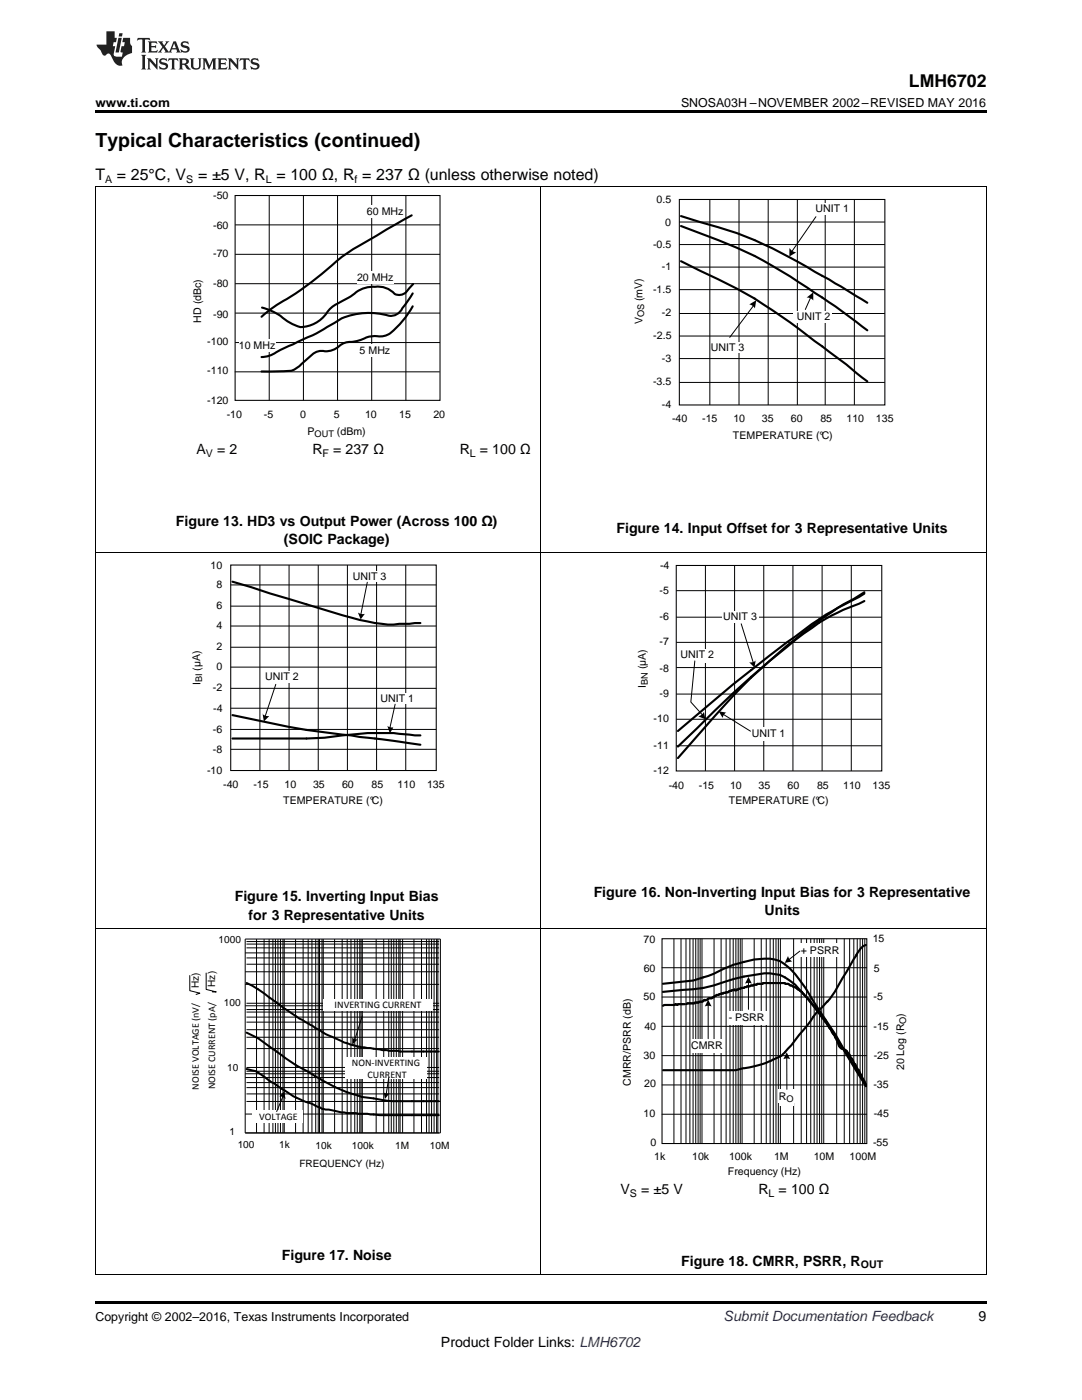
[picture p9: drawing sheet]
<svg xmlns="http://www.w3.org/2000/svg" width="216mm" height="279mm" viewBox="0 0 216 279" stroke-linecap="round" stroke-linejoin="round" font-family="sans-serif">
<path d="M19 259.7h177.8v.5h-177.8z" fill="#000"/>
<g fill="none" stroke="#000" stroke-width=".2">
<path d="M19.1 185.3v69.1M107.9 185.3v69.1M132.1 193.1h40.8M132.1 199h40.8M134.5 187.3v40.9M135.9 187.3v40.9M136.9 187.3v40.9M137.7 187.3v40.9M138.3 187.3v40.9M138.8 187.3v40.9M139.3 187.3v40.9M139.7 187.3v40.9"/>
<path d="M140.1 187.3v40.9M142.5 187.3v40.9M143.9 187.3v40.9M144.9 187.3v40.9M145.7 187.3v40.9M146.3 187.3v40.9M146.8 187.3v40.9M147.3 187.3v40.9M147.7 187.3v40.9M148.1 187.3v40.9M150.5 187.3v40.9M151.9 187.3v40.9"/>
<path d="M152.9 187.3v40.9M153.7 187.3v40.9M154.3 187.3v40.9M154.8 187.3v40.9M155.3 187.3v40.9M155.7 187.3v40.9M158.4 187.3v40.9M159.9 187.3v40.9M160.9 187.3v40.9M161.8 187.3v40.9M162.5 187.3v40.9M163 187.3v40.9"/>
<path d="M163.5 187.3v40.9M164 187.3v40.9M164.4 187.3v40.9M166.9 187.3v40.9M168.5 187.3v40.9M169.5 187.3v40.9M170.4 187.3v40.9M171.1 187.3v40.9M171.6 187.3v40.9M172.1 187.3v40.9M172.6 187.3v40.9M196.8 185.3v69.1"/>
<path d="M132.1 204.8h40.8M132.1 210.7h40.8M132.1 216.5h40.8M132.1 222.4h40.8M19 254.3h177.8"/>
</g>
<g fill="none" stroke="#000" stroke-width=".42">
<path d="M132.3 196.3l6-.6a23.8 23.8 0 0 0 6.1-2.3 23.1 23.1 0 0 1 9.2-2.1 5.6 5.6 0 0 1 4 2 33.8 33.8 0 0 1 5.1 7.1l4.1 6.2 6 10M140.2 199.9l-1.6 .2-.1 .1h-1.4l-.1 .2M140.2 199.8h.2M140.7 199.6l-.3 .1M140.7 199.7h.2M142.4 199.1h-.3l-.1 .1h-.7l-.3 .4h-.1M142.7 198.8l-.3 .2M143.1 198.5l-.4 .2M144.1 198.2l-1 .4M145 198l-.9 .3M145.4 197.9l-.4 .1M145.7 197.8l-.3 .1"/>
<path d="M145.7 197.7h.2M146.6 197.4l-.2 .2h-.4l-.1 .2M146.6 197.6h.3l.5-.3h.4l.1-.1h.5l.6-.4 2-.3 .1-.1h1l.1-.2h4.4l.1 .2h.6l.2 .1a8.7 8.7 0 0 1 3.7 2.8l1.4 1.6 .5 .8 .2 .2 .8 1.3 .8 .8 2 3.5a2.45 2.45 0 0 0 .8 1.7l.2 .1a1.4 1.4 0 0 1 1.4 1l2 3.2 1.2 2.3 .3 1-2.1-3.3a84.9 84.9 0 0 0-12-17 8 8 0 0 0-5.1-2.3 35.6 35.6 0 0 0-11.2 2.5l-2 .5-2.1 .2-6 .6M136.7 200.4h-1.4l-.1 .2-.5-.2-.1 .2h-2l-.3 .1"/>
</g>
<path d="M132.1 187.3h40.9v40.9h-40.9z" fill="none" stroke="#000" stroke-width=".21"/>
<path d="M159.8 188.3h7.8v2.7h-7.8z" fill-rule="evenodd" fill="#fff"/>
<path d="M159.6 189.8l-2.2 1.7" fill="none" stroke="#000" stroke-width=".2"/>
<path d="M157.2 190.8a1.53 1.53 0 0 0 .9 1.1l-1.5 .3z" fill-rule="evenodd" fill="#000"/>
<path d="M145.4 201.7h7.5v2.7h-7.5z" fill-rule="evenodd" fill="#fff"/>
<path d="M149.3 196v5.4" fill="none" stroke="#000" stroke-width=".2"/>
<path d="M149.3 194.9l.7 1.4a1.53 1.53 0 0 0-1.3 0z" fill-rule="evenodd" fill="#000"/>
<g fill="#fff">
<path d="M155.4 217.4h3.6v2.6h-3.6z" fill-rule="evenodd"/>
<path d="M155.4 217.5h2.9v3.1h-2.9z" fill-rule="evenodd"/>
</g>
<path d="M157 211.1v6.3" fill="none" stroke="#000" stroke-width=".2"/>
<path d="M157 210l.7 1.4a1.53 1.53 0 0 0-1.4 0z" fill-rule="evenodd" fill="#000"/>
<path d="M137.9 207.4h6.6v2.7h-6.6z" fill-rule="evenodd" fill="#fff"/>
<g fill="none" stroke="#000" stroke-width=".2">
<path d="M48.9 187.4h39v38.7h-39zM48.9 196.5h38.7M48.9 193.9h38.7M48.9 190.2h38.7M49.2 192.4h38.4M49.2 191.2h38.4M49.2 189.2h38.4M49.2 188.4h38.4M49.2 187.9h38.4M51.2 187.4v38.7M52.7 187.4v38.7M53.7 187.4v38.7"/>
<path d="M54.5 187.4v38.7M55 187.4v38.7M55.5 187.4v38.7M56 187.4v38.7M56.5 187.4v38.7M56.7 187.4v38.7M59 187.4v38.7M60.5 187.4v38.7M61.5 187.4v38.7M62.2 187.4v38.7M63 187.4v38.7M63.5 187.4v38.7"/>
<path d="M63.8 187.4v38.7M64.3 187.4v38.7M64.5 187.4v38.7M66.8 187.4v38.7M68.3 187.4v38.7M69.3 187.4v38.7M70 187.4v38.7M70.8 187.4v38.7M71.3 187.4v38.7M71.8 187.4v38.7M72 187.4v38.7M72.3 187.4v38.7"/>
<path d="M75.1 187.4v38.7M76.6 187.4v38.7M77.6 187.4v38.7M78.1 187.4v38.7M78.6 187.4v38.7M79.1 187.4v38.7M79.6 187.4v38.7M79.8 187.4v38.7M80.3 187.4v38.7M82.6 187.4v38.7M84.1 187.4v38.7M85.1 187.4v38.7"/>
<path d="M85.6 187.4v38.7M86.1 187.4v38.7M86.6 187.4v38.7M87.1 187.4v38.7M87.4 187.4v38.7M48.9 215h38.7M48.9 214.3h38.7M48.9 200.7h38.7M49.2 219.8h38.7M49.2 218.3h38.4M49.2 217.1h38.4M49.2 216.1h38.4"/>
<path d="M49.2 213.8h38.4M49.2 213h38.4M49.2 209.3h38.4M49.2 207h38.4M49.2 205.5h38.4M49.2 204h38.4M49.2 203h38.4M49.2 202h38.4M49.2 201.5h38.4M49.2 200.2h38.4M141.3 200.5v6.8M48.9 222.3h38.7"/>
</g>
<path d="M141.3 199.5l.7 1.4a1.53 1.53 0 0 0-1.4 0z" fill-rule="evenodd" fill="#000"/>
<path d="M165.1 199.8l-2.4 2.6-1.6 2.3-3.9 4.6a6 6 0 0 1-2.9 2.2M171 190.5l-4.4 7.4-1.5 2M172.8 188.6a2.45 2.45 0 0 0-1.7 1.6l-.3 .5M148.3 213.2l-1.5 .4h-14.5M154.2 211.5a16 16 0 0 1-5.8 1.7" fill="none" stroke="#000" stroke-width=".42"/>
<path d="M49.2 196.2a36.4 36.4 0 0 1 6 3.9l1.4 1.1 3.2 2.1 3 1.8 1 .4 1.2 .9 3.1 1.4a11.8 11.8 0 0 0 3.7 1.1l.2 .1 1.9 .2 2.4 .4 3.2 .1 .1 .2h8M49.2 213.3a5.9 5.9 0 0 1 3.5 1.6l1.1 .8 3.1 2a17.9 17.9 0 0 0 5.4 2.6 8.2 8.2 0 0 0 4 1.3l2.9 .5 4.1 .2 2.5 .3h11.8M49.2 206.1l2.3 1.1 3.7 2.7a35.8 35.8 0 0 0 6.3 4 34.9 34.9 0 0 0 10.8 5l5.8 .9h9.5" fill="none" stroke="#000" stroke-width=".4"/>
<g fill="#fff">
<path d="M64.5 199.5h21.9v2.2h-21.9z" fill-rule="evenodd"/>
<path d="M50.4 221.6h10.1v2.5h-10.1z" fill-rule="evenodd"/>
<path d="M68.8 211h16.3v4.3h-16.3z" fill-rule="evenodd"/>
</g>
<g fill="none" stroke="#000" stroke-width=".2">
<path d="M19.1 110.3v75M51.9 112.8v41M57.7 112.8v41M63.5 112.8v41M69.3 112.8v41M75.1 112.8v41M81 112.8v41M107.9 110.3v75M196.8 110.3v75M19 185.2h177.8M37.9 194.7v3l2 .5-.8 .3M41.1 194.2v3.3l2 .5h-.7"/>
<path d="M56.5 218.8l-1.3 3M72.3 202.7l-1.5 4.8M77.6 215l-.5 3.3"/>
</g>
<g fill="#000">
<path d="M55.7 218.8l1-1 .2 1.5a1.45 1.45 0 0 0-1.2-.5z" fill-rule="evenodd"/>
<path d="M70.2 207a1.45 1.45 0 0 0 1.2 .4l-1.1 1.1v-1.5z" fill-rule="evenodd"/>
<path d="M76.5 218a1.3 1.3 0 0 0 1.3 .1l-1 1.2z" fill-rule="evenodd"/>
</g>
<path d="M46 112.8h41v41h-41z" fill="none" stroke="#000" stroke-width=".21"/>
<g fill="#fff">
<path d="M75.9 138.4h6.9v2.1h-6.9z" fill-rule="evenodd"/>
<path d="M70.4 114.1h6.9v2.1h-6.9z" fill-rule="evenodd"/>
<path d="M52.9 133.9h6.9v2.4h-6.9z" fill-rule="evenodd"/>
</g>
<g fill="none" stroke="#000" stroke-width=".2">
<path d="M46 116.7h41M73.3 116.2l-1.3 6.6M134.9 117.9h41M140.8 112.9v41M146.6 112.9v41M152.4 112.9v41M158.2 112.9v41M164 112.9v41M169.9 112.9v41M46 137.4h41M46 133.1h41M46 129.2h41"/>
<path d="M46 124.9h41M46 121h41M55 136.6l-2.1 6.3M134.9 138.5h41M134.9 133.2h41M134.9 128.2h41M134.9 123.2h41M46 149.5h41M46 145.6h41M46 141.3h41M78.8 140.5l-1 4.8M134.9 148.8h41"/>
<path d="M134.9 143.5h41"/>
</g>
<g fill="#000">
<path d="M71.5 122.3a1.52 1.52 0 0 0 1.3 .2l-.8 1.1z" fill-rule="evenodd"/>
<path d="M52.4 142.4l-.1 .1a1.71 1.71 0 0 0 1.4 .4l-1 1.1z" fill-rule="evenodd"/>
<path d="M77.3 144.8v.1a1.53 1.53 0 0 0 1.3 .2l-.8 1.3z" fill-rule="evenodd"/>
</g>
<path d="M46.4 116.1l14.8 4.5a111.2 111.2 0 0 0 12.2 3.4l1.4 .3a12.8 12.8 0 0 0 4.8 .2l4.3-.2M46.4 142.7a158 158 0 0 0 23.7 4.1l13.8 1.8M83.9 146.8h-1.1a60.1 60.1 0 0 0-18.1 .4l-3.5 .2h-14.8" fill="none" stroke="#000" stroke-width=".42"/>
<path d="M134.9 112.9h41v41h-41z" fill="none" stroke="#000" stroke-width=".21"/>
<g fill="#fff">
<path d="M150 145.4h6.9v2.1h-6.9z" fill-rule="evenodd"/>
<path d="M150 145.1h6.6v2.7h-6.6z" fill-rule="evenodd"/>
<path d="M144.2 121.8h7.1v2.4h-7.1z" fill-rule="evenodd"/>
<path d="M144.2 121.8h6.9v2.4h-6.9z" fill-rule="evenodd"/>
<path d="M135.7 129.8h6.9v2.1h-6.9z" fill-rule="evenodd"/>
<path d="M135.7 129.5h6.9v2.7h-6.9z" fill-rule="evenodd"/>
</g>
<g fill="none" stroke="#000" stroke-width=".2">
<path d="M19.1 37.3v73.1M107.9 37.3v73.1M141.6 39.8v41M147.5 39.8v41M153.3 39.8v41M159.1 39.8v41M164.7 39.8v41M170.5 39.8v41M196.8 37.3v73.1M135.6 57.8h41M135.6 53.3h41M135.6 48.8h41"/>
<path d="M135.6 44.3h41M135.6 76.3h41M135.6 71.6h41M135.6 67.1h41M135.6 62.6h41M19 110.3h177.8M138.6 131.9l-.8 8.2 2.4 2.7M147.9 124.5l2.4 7.7M144.2 142.5l5.6 3.4"/>
</g>
<g fill="#000">
<path d="M149.5 132.2h.1a1.53 1.53 0 0 0 1.3-.4l-.1-.2-.3 1.6z" fill-rule="evenodd"/>
<path d="M139.4 142.9a1.53 1.53 0 0 0 1-.8l.4 1.4z" fill-rule="evenodd"/>
<path d="M143.4 142l1.5 .2a1.53 1.53 0 0 0-.7 1.1z" fill-rule="evenodd"/>
</g>
<path d="M172.5 118.2l-2.2 1.3a80.4 80.4 0 0 0-13.3 9.4 117.5 117.5 0 0 0-14.4 14l-7.3 8.4M172.5 120l-1.1 .5a37.7 37.7 0 0 0-11 5.9l-1.6 1.3a211.1 211.1 0 0 0-19.9 17.8l-3.6 3.5M172.5 118.5l-1.1 .6a64.6 64.6 0 0 0-12.6 7.9l-1.8 1.2a431.3 431.3 0 0 0-21.7 17.7" fill="none" stroke="#000" stroke-width=".42"/>
<path d="M135.6 39.8h41v41h-41z" fill="none" stroke="#000" stroke-width=".21"/>
<g fill="#fff">
<path d="M162.8 40.6h6.9v2.4h-6.9z" fill-rule="evenodd"/>
<path d="M141.9 68.4h6.9v2.1h-6.9z" fill-rule="evenodd"/>
<path d="M158.3 62h7.7v2.4h-7.7z" fill-rule="evenodd"/>
</g>
<g fill="none" stroke="#000" stroke-width=".2">
<path d="M53.7 39v40.9M60.5 39v40.9M67.4 39v40.9M74.2 39v40.9M81 39v40.9M46.9 56.6h40.9M46.9 50.8h40.9M46.9 44.9h40.9M161.7 59.4l-1 2.4M162.8 43.3l-4.8 6.8M46.9 74.2h40.8M46.9 68.4h40.9"/>
<path d="M46.9 62.5h40.9M150.4 61l-4.8 6.3"/>
</g>
<g fill="#000">
<path d="M149.5 60.8l1.4-.9-.3 1.7a1.53 1.53 0 0 0-1.1-.8z" fill-rule="evenodd"/>
<path d="M157.5 49.6l.1-.1a1.78 1.78 0 0 0 1.2 .9l-1.3 .8z" fill-rule="evenodd"/>
<path d="M161 59.4l1.3-1.1v1.7a1.53 1.53 0 0 0-1.3-.6z" fill-rule="evenodd"/>
</g>
<path d="M135.9 43.1l3.7 1.2a81 81 0 0 1 23 9.9l2.8 1.6 7.7 4.6M135.9 45.1a98.9 98.9 0 0 1 18.2 8 180.9 180.9 0 0 1 19 12.8M135.9 52.1l3.7 1.9a102.2 102.2 0 0 1 23 14.1l6.3 4.6 4.2 3.4" fill="none" stroke="#000" stroke-width=".42"/>
<path d="M46.9 39h40.9v40.9h-40.9z" fill="none" stroke="#000" stroke-width=".21"/>
<g fill="#fff">
<path d="M73.2 41.2h7.6v2.1h-7.6z" fill-rule="evenodd"/>
<path d="M73.2 41h7.3v2.5h-7.3z" fill-rule="evenodd"/>
<path d="M71.8 68.9h6.1v2.1h-6.1z" fill-rule="evenodd"/>
<path d="M71.8 68.7h6.1v2.5h-6.1z" fill-rule="evenodd"/>
<path d="M47.6 68h7.4v2h-7.4z" fill-rule="evenodd"/>
<path d="M47.6 67.7h7.3v2.6h-7.3z" fill-rule="evenodd"/>
<path d="M71.2 54.4h7.4v2.1h-7.4z" fill-rule="evenodd"/>
<path d="M71.2 54.2h7.3v2.5h-7.3z" fill-rule="evenodd"/>
</g>
<path d="M82.1 43l-10.4 6a32.5 32.5 0 0 0-6.9 5.2 68 68 0 0 1-10.2 7.1l-2.4 1.9M82.3 58.6l-2 2.9a2.62 2.62 0 0 1-3.6 1.3 13.3 13.3 0 0 0-10.9 2.2 71.2 71.2 0 0 1-9 4.4 12 12 0 0 1-4.1 1.8l-.5 .1M82.4 56.7l-.8 1a1.98 1.98 0 0 1-3.3 .5 5 5 0 0 0-4.1-1 6.9 6.9 0 0 0-4.3 2l-1.3 .7a7.8 7.8 0 0 0-3.9 3.2 6.6 6.6 0 0 1-4.8 2.2 11.9 11.9 0 0 1-4.4-2.6l-1.6-.7-1.6-.6M82.3 61.1a17.4 17.4 0 0 1-4.9 5.7 5.5 5.5 0 0 1-3 .3l-.9 .1a10.6 10.6 0 0 1-4.5 1.1l-.9 .4a4.6 4.6 0 0 1-4.2 1.3l-1.2 .5-3.3 2.8a3.7 3.7 0 0 1-2.7 .8h-4.5" fill="none" stroke="#000" stroke-width=".42"/>
<path d="M19 37.2h177.8" fill="none" stroke="#000" stroke-width=".2"/>
<path d="M19 22h177.8v.5h-177.8z" fill="#000"/>
<g fill="#231f20">
<path d="M27.5 7.6l-.1 .5 .4-.2h.6v.1v2.1l-.2 .4h1l-.3-.4v-2.1l.1-.1h.5l.5 .2-.2-.5zM29.5 8.3l.2 .3v1.5l-.2 .4h1.8l.2-.6a1.04 1.04 0 0 1-1.3 .2v-.7h.6l.3 .2v-.6l-.3 .2h-.6v-.6l.8-.1 .4 .3-.2-.5zM31.5 8.3l.9 1.1-.9 1.1h.8l-.2-.2 .5-.7 .4 .7-.2 .2h1.5l-.1-.2 .1-.4h.9l.1 .4-.2 .2h1l-.3-.3-.7-1.9h-.5l-.9 2-.8-1 .9-1h-.8l.1 .3-.3 .5-.4-.6 .2-.2zM34.7 8.6l.4 1h-.7zM36.3 8.4a.63 .63 0 0 0-.2 .7 .63 .63 0 0 0 .6 .4l.6 .2 .1 .2a.75 .75 0 0 1-.7 .4 .75 .75 0 0 1-.6-.5l.1 .7 .1-.1a1.11 1.11 0 0 0 1.5-.6 1.13 1.13 0 0 0-1.2-.8l-.1-.4a1.04 1.04 0 0 1 1.2 .2l-.2-.5-.1 .1-.5-.2zM28.2 10.9l.2 .4v2.2l-.2 .4h1l-.3-.4v-2.2l.3-.4zM29.3 11.6l.3 .4v1.5l-.3 .4h.8l-.2-.4v-1.3l1.5 1.7v-1.9l.2-.4h-.7l.2 .4v.9l-1.1-1.3zM32 11.8a.62 .62 0 0 0-.2 .7 .62 .62 0 0 0 .6 .4l.6 .1 .1 .3a.76 .76 0 0 1-.7 .3 .76 .76 0 0 1-.6-.4l.1 .7 .1-.1a1.11 1.11 0 0 0 1.5-.6 1.13 1.13 0 0 0-1.2-.8l-.1-.4a1.04 1.04 0 0 1 1.2 .2l-.2-.6-.1 .1-.5-.1zM33.7 11.6l-.2 .6a.61 .61 0 0 1 .8-.3v1.6l-.2 .4h.9l-.2-.4v-1.6a.63 .63 0 0 1 .8 .3l-.2-.6zM35.6 11.6l.3 .4v1.5l-.3 .4h1l-.2-.2v-.8l.5 .2a.76 .76 0 0 0 1.2 .7l-1-1a.58 .58 0 0 0 .6-.5 .58 .58 0 0 0-.5-.6zM36.4 11.9h.1a.45 .45 0 0 1 .5 .1 .45 .45 0 0 1 .1 .5l-.7 .2zM37.9 11.6l.2 .2a2.17 2.17 0 0 0 .3 1.9 .99 .99 0 0 0 1.6-.6v-1.1l.2-.4h-.7l.2 .2a1.92 1.92 0 0 1-.2 1.8 .6 .6 0 0 1-.9-.5v-1.1l.2-.4zM40.4 11.6l.2 .4v1.5l-.2 .4h.7l-.2-.4v-1.4l.8 1.8 .8-1.8v1.4l-.2 .4h.9l-.2-.4v-1.5l.2-.4h-.8l-.6 1.5-.6-1.5zM43.4 11.6l.2 .4v1.5l-.2 .4h1.8l.2-.6a1.04 1.04 0 0 1-1.3 .1v-.6h.5l.4 .2v-.6l-.4 .2h-.5v-.7h.8l.3 .3-.1-.6zM45.5 11.6l.2 .4v1.5l-.2 .4h.7l-.2-.4v-1.3l1.5 1.7v-1.9l.2-.4h-.7l.2 .4v.9l-1.1-1.3zM47.9 11.6l-.1 .6a.61 .61 0 0 1 .8-.3v1.6l-.3 .4h1l-.3-.4 .1-1.6a.63 .63 0 0 1 .7 .3l-.1-.6zM50.2 11.8a.62 .62 0 0 0-.2 .7 .62 .62 0 0 0 .6 .4l.6 .1 .2 .3a.76 .76 0 0 1-.8 .3 .76 .76 0 0 1-.6-.4l.1 .7 .2-.1a1.11 1.11 0 0 0 1.5-.6 1.13 1.13 0 0 0-1.3-.8l-.1-.4a1.04 1.04 0 0 1 1.2 .2l-.1-.6-.2 .1-.5-.1z"/>
<path d="M21.2 6.3v2.6h-1.9l.1 .4 .7 .9a.91 .91 0 0 0 1 .8 .56 .56 0 0 1 .5-.3 .56 .56 0 0 1 .5 .3l.4 .8a1.53 1.53 0 0 0 1.9 1.2 1.54 1.54 0 0 1 1-2.1l.9-.3v-1.4a1.52 1.52 0 0 1-.3-1.6h-1.4l-.2 .8h.5l-.2 .8h-.4l-.2 1v.2l.4 .1-.2 .8a1.93 1.93 0 0 1-1.6-.3l.3-1.8h-.5l.2-.8h.4l.2-.8h-.4v-1.3zM23.6 7.6l-.6 2.9h.7l.6-2.9zM23.8 6.6l-.1 .7h.6l.2-.7z"/>
</g>
<text font-size="3.9" x="19" y="29.3">Typical Characteristics (continued)</text>
<text font-size="3.5" x="181.4" y="17.3">LMH6702</text>
<g font-size="3.2">
<text x="19" y="36">T</text>
<text x="23.3" y="36">= 25°C, V</text>
<text x="39.5" y="36">= ±5 V, R = 100 Ω, R = 237 Ω (unless otherwise noted)</text>
</g>
<g font-size="2.8">
<text x="39.2" y="90.6">A</text>
<text x="43.3" y="90.6">= 2</text>
<text x="62.3" y="90.6">R</text>
<text x="66.5" y="90.6">= 237 Ω</text>
<text x="91.7" y="90.6">R</text>
<text x="95.7" y="90.6">= 100 Ω</text>
<text x="35.1" y="104.9">Figure 13. HD3 vs Output Power (Across 100 Ω)</text>
<text x="123" y="106.3">Figure 14. Input Offset for 3 Representative Units</text>
<text x="56.7" y="108.6">(SOIC Package)</text>
<text x="46.8" y="179.8">Figure 15. Inverting Input Bias</text>
<text x="118.5" y="179.1">Figure 16. Non-Inverting Input Bias for 3 Representative</text>
<text x="49.6" y="183.5">for 3 Representative Units</text>
<text x="152.6" y="182.6">Units</text>
<text x="123.8" y="238.3">V</text>
<text x="128" y="238.3">= ±5 V</text>
<text x="151.3" y="238.3">R</text>
<text x="155.4" y="238.3">= 100 Ω</text>
<text x="56.2" y="251.5">Figure 17. Noise</text>
<text x="135.9" y="252.6">Figure 18. CMRR, PSRR, R</text>
<text x="195.3" y="263.6">9</text>
<text x="88" y="268.9">Product Folder Links: LMH6702</text>
</g>
<text font-size="2.8" fill="#0000c8" x="144.4" y="263.6">Submit Documentation Feedback</text>
<g font-size="2.5">
<text x="19" y="21.4">www.ti.com</text>
<text x="135.9" y="21.4">SNOSA03H –NOVEMBER 2002–REVISED MAY 2016</text>
<text x="19" y="263.6">Copyright © 2002–2016, Texas Instruments Incorporated</text>
</g>
<g font-size="2.1">
<text x="21" y="36.6">A</text>
<text x="37.1" y="36.6">S</text>
<text x="42.5" y="39.7">-50</text>
<text x="53" y="36.6">L</text>
<text x="70.8" y="36.6">f</text>
<text x="131" y="40.5">0.5</text>
<text x="42.5" y="45.7">-60</text>
<text x="73.2" y="42.9">60 MHz</text>
<text x="132.7" y="45.1">0</text>
<text x="162.7" y="42.4">UNIT 1</text>
<text x="42.5" y="51.4">-70</text>
<text x="130.3" y="49.4">-0.5</text>
<text x="132.1" y="54">-1</text>
<text x="42.5" y="57.4">-80</text>
<text x="71.2" y="56.1">20 MHz</text>
<text x="130.3" y="58.5">-1.5</text>
<text x="40.1" y="64.4" transform="rotate(-90 40.1 64.4)">HD (dBc)</text>
<text x="42.5" y="63.4">-90</text>
<text x="128.2" y="60.1" transform="rotate(-90 128.2 60.1)">(mV)</text>
<text x="128.2" y="64.8" transform="rotate(-90 128.2 64.8)">V</text>
<text x="132.1" y="63">-2</text>
<text x="159" y="63.8">UNIT 2</text>
<text x="41.4" y="68.8">-100</text>
<text x="47.6" y="69.6">10 MHz</text>
<text x="71.8" y="70.6">5 MHz</text>
<text x="130.4" y="67.7">-2.5</text>
<text x="141.8" y="70.1">UNIT 3</text>
<text x="41.4" y="74.7">-110</text>
<text x="130.3" y="76.8">-3.5</text>
<text x="132.1" y="72.3">-3</text>
<text x="41.4" y="80.6">-120</text>
<text x="45.2" y="83.5">-10</text>
<text x="52.6" y="83.4">-5</text>
<text x="59.9" y="83.4">0</text>
<text x="66.6" y="83.4">5</text>
<text x="72.8" y="83.4">10</text>
<text x="79.7" y="83.4">15</text>
<text x="86.5" y="83.4">20</text>
<text x="132.1" y="81.4">-4</text>
<text x="61.4" y="86.9">P</text>
<text x="67.2" y="86.9">(dBm)</text>
<text x="134.1" y="84.3">-40</text>
<text x="140.1" y="84.3">-15</text>
<text x="146.3" y="87.6">TEMPERATURE (°C)</text>
<text x="146.3" y="84.3">10</text>
<text x="152" y="84.3">35</text>
<text x="157.8" y="84.3">60</text>
<text x="163.7" y="84.3">85</text>
<text x="168.9" y="84.3">110</text>
<text x="174.8" y="84.3">135</text>
<text x="41.1" y="91.2">V</text>
<text x="64.3" y="91.2">F</text>
<text x="93.7" y="91.2">L</text>
<text x="42" y="113.5">10</text>
<text x="131.7" y="113.6">-4</text>
<text x="43.2" y="117.3">8</text>
<text x="70.4" y="115.7">UNIT 3</text>
<text x="131.6" y="118.6">-5</text>
<text x="43.2" y="121.6">6</text>
<text x="43.2" y="125.5">4</text>
<text x="131.6" y="123.7">-6</text>
<text x="144.3" y="123.6">UNIT 3</text>
<text x="43.2" y="129.7">2</text>
<text x="131.6" y="128.8">-7</text>
<text x="135.8" y="131.4">UNIT 2</text>
<text x="40" y="133.9" transform="rotate(-90 40 133.9)">(µA)</text>
<text x="40" y="136.8" transform="rotate(-90 40 136.8)">I</text>
<text x="42.5" y="138">-2</text>
<text x="43.2" y="133.8">0</text>
<text x="52.9" y="135.7">UNIT 2</text>
<text x="128.9" y="133.6" transform="rotate(-90 128.9 133.6)">(µA)</text>
<text x="128.9" y="137.3" transform="rotate(-90 128.9 137.3)">I</text>
<text x="131.6" y="134.1">-8</text>
<text x="42.6" y="142.1">-4</text>
<text x="75.9" y="140">UNIT 1</text>
<text x="131.6" y="139.1">-9</text>
<text x="42.5" y="146.2">-6</text>
<text x="130.4" y="149.4">-11</text>
<text x="130.4" y="144.2">-10</text>
<text x="150" y="147.1">UNIT 1</text>
<text x="41.3" y="154.4">-10</text>
<text x="42.5" y="150.3">-8</text>
<text x="130.4" y="154.5">-12</text>
<text x="44.5" y="157.3">-40</text>
<text x="50.6" y="157.3">-15</text>
<text x="56.5" y="160.5">TEMPERATURE (°C)</text>
<text x="56.8" y="157.3">10</text>
<text x="62.5" y="157.3">35</text>
<text x="68.2" y="157.3">60</text>
<text x="74.1" y="157.3">85</text>
<text x="79.3" y="157.3">110</text>
<text x="85.2" y="157.3">135</text>
<text x="133.4" y="157.4">-40</text>
<text x="139.5" y="157.4">-15</text>
<text x="145.4" y="160.4">TEMPERATURE (°C)</text>
<text x="145.7" y="157.4">10</text>
<text x="151.4" y="157.4">35</text>
<text x="157.1" y="157.4">60</text>
<text x="163" y="157.4">85</text>
<text x="168.2" y="157.4">110</text>
<text x="174.1" y="157.4">135</text>
<text x="128.4" y="188.2">70</text>
<text x="159.8" y="190.3">+ PSRR</text>
<text x="174.1" y="188">15</text>
<text x="128.5" y="194">60</text>
<text x="174.4" y="194">5</text>
<text x="128.4" y="199.6">50</text>
<text x="145.4" y="203.7">- PSRR</text>
<text x="174.3" y="199.6">-5</text>
<text x="128.6" y="205.5">40</text>
<text x="137.9" y="209.4">CMRR</text>
<text x="174.3" y="205.5">-15</text>
<text x="128.4" y="211.4">30</text>
<text x="174.3" y="211.4">-25</text>
<text x="180.4" y="213.6" transform="rotate(-90 180.4 213.6)">20 Log (R )</text>
<text x="125.9" y="216.7" transform="rotate(-90 125.9 216.7)">CMRR/PSRR (dB)</text>
<text x="128.6" y="217">20</text>
<text x="155.4" y="219.5">R</text>
<text x="174.3" y="217">-35</text>
<text x="128.4" y="223">10</text>
<text x="174.3" y="223">-45</text>
<text x="129.8" y="228.8">0</text>
<text x="130.6" y="231.5">1k</text>
<text x="138.1" y="231.5">10k</text>
<text x="145.5" y="231.5">100k</text>
<text x="154.4" y="231.5">1M</text>
<text x="162.4" y="231.5">10M</text>
<text x="169.5" y="231.5">100M</text>
<text x="174.2" y="228.8">-55</text>
<text x="125.7" y="238.8">S</text>
<text x="145.2" y="234.5">Frequency (Hz)</text>
<text x="153.4" y="238.8">L</text>
<text x="171.8" y="253.2">OUT</text>
</g>
<g font-size="2">
<text x="43.6" y="188.2">1000</text>
<text x="39.7" y="197.2" transform="rotate(-90 39.7 197.2)">Hz)</text>
<text x="43" y="196.9" transform="rotate(-90 43 196.9)">Hz)</text>
<text x="44.7" y="200.8">100</text>
<text x="66.8" y="201.2">INVERTING CURRENT</text>
<text x="45.3" y="213.8">10</text>
<text x="70.2" y="212.7">NON-INVERTING</text>
<text x="73.4" y="215.2">CURRENT</text>
<text x="39.7" y="217.4" transform="rotate(-90 39.7 217.4)">NOISE VOLTAGE (nV/</text>
<text x="43" y="217.4" transform="rotate(-90 43 217.4)">NOISE CURRENT (pA/</text>
<text x="45.8" y="226.6">1</text>
<text x="51.7" y="223.5">VOLTAGE</text>
<text x="47.4" y="229.2">100</text>
<text x="55.7" y="229.2">1k</text>
<text x="59.7" y="232.8">FREQUENCY (Hz)</text>
<text x="63" y="229.2">10k</text>
<text x="70.2" y="229.2">100k</text>
<text x="78.8" y="229.2">1M</text>
<text x="85.8" y="229.2">10M</text>
</g>
<g font-size="1.8">
<text x="128.6" y="63.3" transform="rotate(-90 128.6 63.3)">OS</text>
<text x="62.8" y="87.3">OUT</text>
<text x="40.4" y="136.2" transform="rotate(-90 40.4 136.2)">BI</text>
<text x="129.3" y="136.7" transform="rotate(-90 129.3 136.7)">BN</text>
<text x="180.8" y="204.3" transform="rotate(-90 180.8 204.3)">O</text>
<text x="156.9" y="219.9">O</text>
</g>
</svg>
